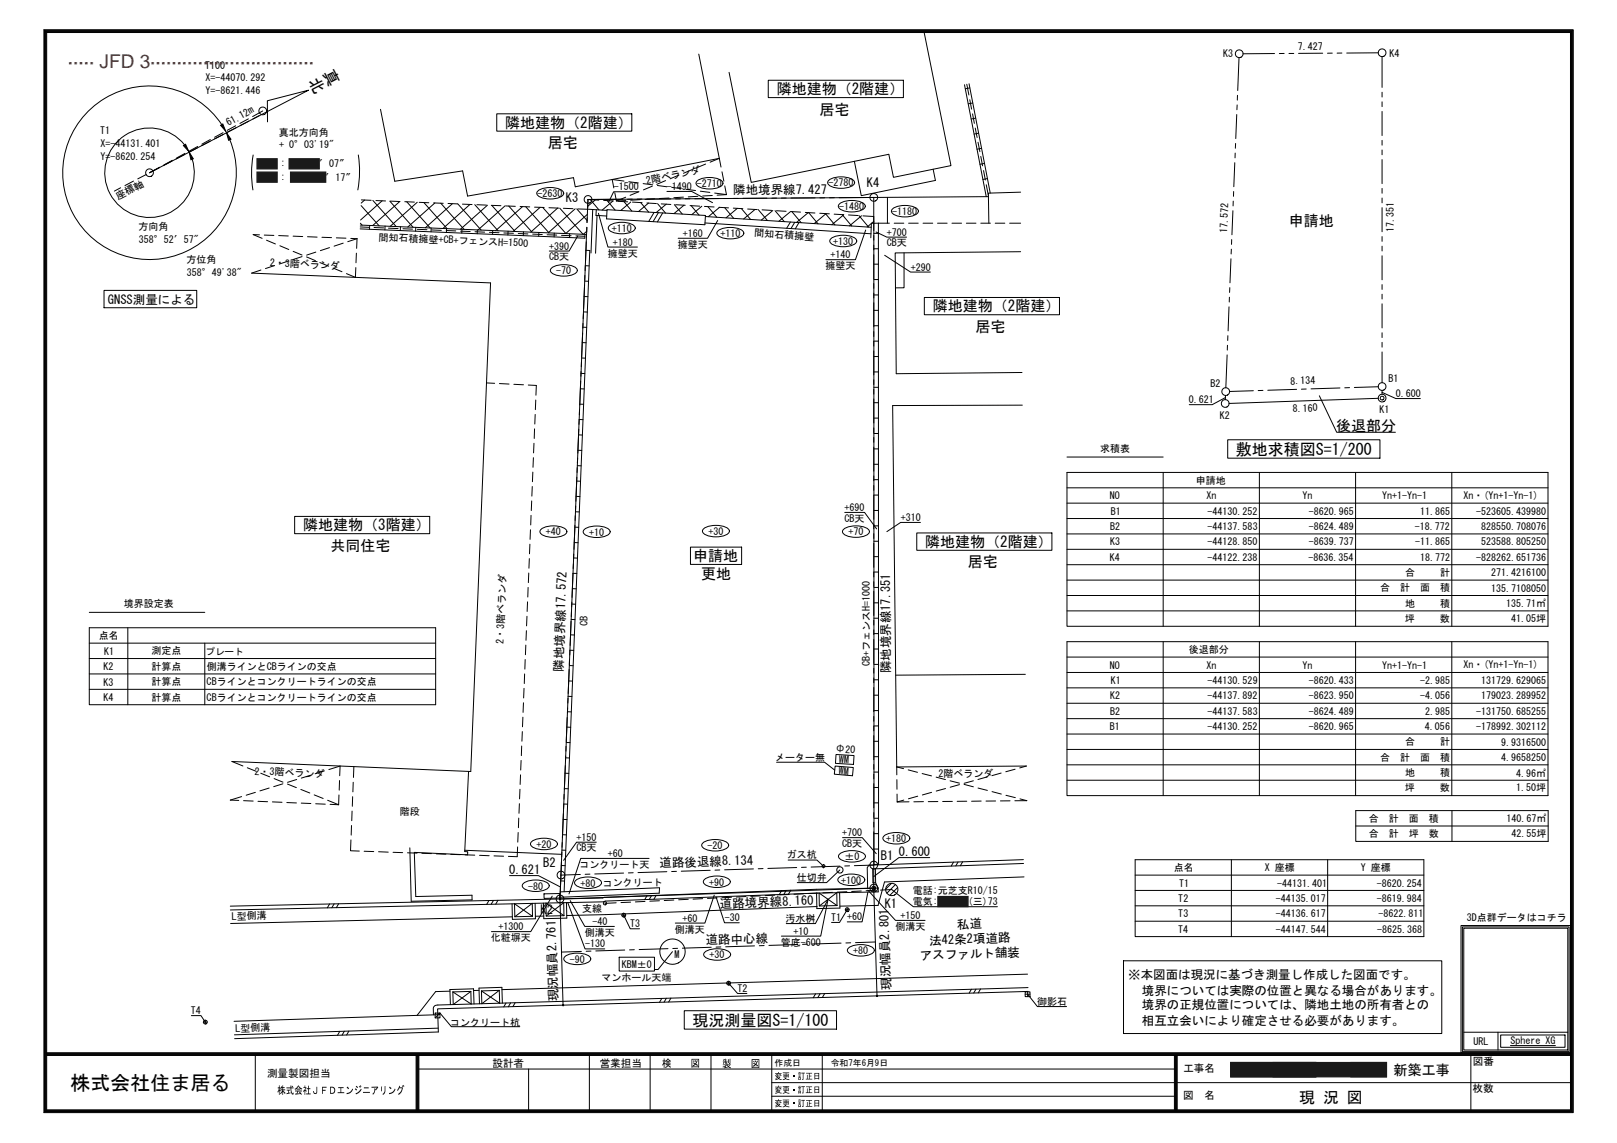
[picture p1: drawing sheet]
<svg xmlns="http://www.w3.org/2000/svg" width="420mm" height="297mm" viewBox="0 0 420 297" stroke-linecap="round" stroke-linejoin="round" font-family="sans-serif">
<g fill="none" stroke="#000" stroke-width=".26">
<path d="M181.6 14.1l5.7 29.3M240.1 8.5l7 34.5-14.9 3.1-1.3-6-35.7 7.3-5.8-28.6M48 37.7a11.6 11.6 0 0 0-19.4 1.6 11.6 11.6 0 0 0 9.2 17.2 11.6 11.6 0 0 0 12.1-15.1M48.1 39.9l-2.2 1.2M51.3 38.4l-2.2 1.2M51.4 38.1l-2.2 1.2M54.6 36.7l-2.2 1.1M54.7 36.3l-2.2 1.2M57.6 32.4a22.6 22.6 0 0 0-38.3 1.2 22.6 22.6 0 0 0 18 33.8 22.6 22.6 0 0 0 22.4-31.1M58 34.5l-2.2 1.2M58 35l-2.2 1.1M61.2 32.7l-2.2 1.2"/>
<path d="M61.3 33.2l-2.2 1.2M64.5 30.9l-2.2 1.2M64.6 31.5l-2.2 1.1M67.4 30l-1.7 .9M68.3 28.8l-2.7 1.5M69.5 31.7v-5.5l10.7-2.8-41.4 21.5 2.7-1.4M98.9 28.4l3.7 18.7 17.6-2.7 1.3 6.6 27.5-4.8 .5 2.3 37.4-7.3-2.4 .9M129.1 29.6h35.1v4.5h-35.1zM199.6 20.9h35.1v4.5h-35.1zM250.6 22l5.7 29.1M251.2 21.9l.6 2.8M251.8 21.8l5.5 28.4"/>
<path d="M252 25.9l.5 2.5M252 22.8l-1.2 .3M252.7 29.6l.5 2.5M252.8 26.8l-1.2 .2M253.4 33.3l.5 2.4M253.5 30.7l-1.2 .2M254.1 37l.5 2.4M254.3 34.6l-1.2 .2M255 38.6l-1.1 .2M31.3 48.8l-1.6 .9M34.7 47.1l-2.2 1.1M38 45.3l-2.2 1.2"/>
<path d="M41.3 43.6l-2.2 1.2M44.7 41.9l-2.3 1.1M44.8 41.7l-2.2 1.2M48 40.1l-2.2 1.2M65.8 40.3a26.9 26.9 0 0 0-.1 9.1M93.1 40.3a26.9 26.9 0 0 1-.1 9.1M93.6 59.5l58.4 2.4v-1M93.6 59l2.3 .1M93.6 58.5l58.8 2.4M93.6 58l.5 .5M93.8 53.4l4.7 5.3M93.9 52l2.5 .1"/>
<path d="M94.7 52l-.8 .8M96.1 58.6l-.1 1M96.9 52.1l6 6.8M97.2 59.1l2.5 .1M97.7 52.1l2.5 .1M99.3 52.2l-5.6 5M100.1 58.7l-.1 1.1M100.9 59.3l2.5 .1M101.3 52.3l6 6.8M101.4 52.3l2.5 .1M103.9 52.4l-7.1 6.2M104.1 58.9l-.1 1"/>
<path d="M104.7 59.4l2.5 .1M105.2 52.4l2.5 .1M105.7 52.5l6.1 6.7M108 59.1v1M108.4 52.6l-7 6.2M108.4 59.6l2.5 .1M108.9 52.6l2.5 .1M110.1 52.6l6.1 6.8M112 59.3v.9M112.2 59.8l2.5 .1M112.7 52.7l2.5 .1M113 52.8l-7 6.2"/>
<path d="M114.5 52.8l6.1 6.8M115.9 59.9l2.5 .1M116 59.4v1M116.4 52.9l2.6 .1 6 6.8M117.5 52.9l-7 6.3M120 59.6v1M120.2 53.1l2.5 .1M122.1 53.1l-7 6.3M123.4 53.2l6 6.8M123.9 53.2l2.5 .1M124 59.7v1.1M126.7 53.3l-7 6.3"/>
<path d="M127.7 53.4l2.5 .1M127.8 53.4l6 6.8M128 59.9v1M131.2 53.5l-7 6.3M131.4 53.5l2.5 .1M132.2 53.5l6 6.8M135.1 53.7l2.5 .1M135.8 53.7l-7 6.3M136.6 53.7l6.1 6.8M138.9 53.8l2.5 .1M140.4 53.9l-7.1 6.2M141 53.9l6.1 6.8"/>
<path d="M142.6 54l2.5 .1M144.9 54.1l-7 6.2M145.4 54.1l6.1 6.8M146.4 54.1l2.5 .1M149.5 54.3l-7 6.2M149.9 54.3l2.6 3M150.1 54.3l7.6 .4M152.5 59.1l-.1 2.5M152.6 55.7l-5.6 5M152.6 55.3l-.1 2.5M152.8 51.8l-.1 2.3M152.8 51.8l2.8 .2"/>
<path d="M153.4 51.9l2.2 2.7M154 54.4l-.4 11.4M154.7 52l-2 1.6M154.9 54.5v1.5l2.7 .1M155.1 56l-.4 9.8M156.8 52.1l2.5 .1M157.7 54.5l25.6 1.5-.1 2.4-25.6-1.5zM157.8 52.1l2 2.5M159.3 52.2l-2.8 2.4M159.7 50.1l.5 2.1 2.4-.1M160.6 52.3l2.5 .2M162.1 47.1l-3-.5 .4 2.2"/>
<path d="M162.1 52.4l2.1 2.5M162.6 51.3l-2.4 .9M163.4 47.2l2.5 .3M163.9 52.5l-2.6 2.2M164.3 52.5l2.5 .2M166 49.8l-2.3 1M166.3 51.9l-2.4 .1M166.5 52.7l2.1 2.4M167.1 47.7l2.5 .3M168.1 52.8l2.5 .1M168.5 52.8l-2.6 2.2M169.5 48.4l-2.3 .9"/>
<path d="M169.9 55.2l-1.3 2.3M170.1 51.7l-2.5 .1M170.8 48.2l2.5 .3M170.9 52.9l2 2.5M171.1 55.3l-1.4 2.3M171.8 53l2.5 .1M172.2 55.3l-1.4 2.4M173 46.9l-2.4 1M173.1 53.1l-2.6 2.1M173.8 51.5l-2.5 .1M174.5 48.7l2.5 .3M175.2 53.2l2.1 2.4"/>
<path d="M175.6 53.2l2.5 .1M176.4 45.5l-2.3 1M177.6 51.2l-2.5 .2M177.7 53.3l-2.6 2.2M178.2 49.2l2.5 .3M179.3 53.4l2.5 .2M179.6 53.4l2.1 2.5M179.9 44.1l-2.3 .9M181.3 51l-2.5 .2M182 49.7l2.4 .3M182.4 53.6l-2.7 2.2M183 53.6l2.5 .2"/>
<path d="M183.2 57.9l43.1 2.9M183.3 56.3l43.1 2.8M183.3 42.6l-2.3 1M183.9 53.7l2.3 2.8M185.1 50.8l-2.5 .1M186.8 53.9l2.5 .1M187 53.9l-2.9 2.4M187.6 44.6l.5 2.5M188.3 54l2.3 2.7M188.3 48.3l.5 2.3-3.1-.4M188.8 50.6l-2.5 .1M190.5 54.1l2.5 .1"/>
<path d="M191.6 54.2l-2.9 2.4M192.7 54.2l2.3 2.8M194.3 54.3l2.5 .2M196.2 54.4l-3 2.5M197 54.5l2.4 2.8M198 54.5l2.5 .2M200.8 54.7l-3 2.5M201.4 54.7l2.4 2.9M201.8 54.8l2.5 .1M205.4 57.7l-1 1.6M205.4 55l-3 2.5M205.5 55l2.5 .1"/>
<path d="M205.8 55l2.4 2.9M206.5 57.8l-1 1.6M207.6 57.8l-.9 1.7M209.3 55.2l2.5 .2M210 55.3l-3 2.5M210.1 55.3l2.5 2.9M213 55.4l2.5 .2M214.5 55.5l2.4 2.9M214.6 55.5l-3 2.6M216.7 55.7l2.5 .1-3 2.6M218.8 55.8l2.5 2.9M220.5 55.9l2.5 .1"/>
<path d="M222 41.9l1.8 8.9 19.3-3.9-.6-2.9M223.2 56l2.5 3M223.9 56.1l-3.2 2.6M224.2 56.1l2.8 .2 .1 168.3h1.2l-.1-166.6M226.4 58.1l-1.1 .9M227.1 57.5l-.6 .5M228.2 58h-1.8l-.1 3.8M228.2 58h2.9M230.6 51.3v6.7M232.3 58h2.5M236.1 58h2.5M239.8 58h2.6"/>
<path d="M243.6 58h2.5M247.4 58h2.5M251.1 58h2.5M254.8 40.6l.5 2.5M254.8 58h2.5M255.6 44.3l.4 2.5M255.8 42.5l-1.2 .2M256.3 48l.5 2.8M256.6 46.4l-1.2 .2M256.8 51.1l-104 .7M258.6 58h2.5M262.3 58h2.9"/>
<path d="M265.2 49.9l-8.4 .3 .1 7.8M27 75.5h24.1v4.5h-24.1zM67.4 61h-1.6l2.3 .9M67.8 70.2l-2.4 .8 62.1 2.5-5.2 127-62-2.6 2.8 1.2M68.7 61.1l2.5 .1M69.3 62.4l2.3 1M71.4 69l-2.4 .8M72.4 61.2l2.5 .1M72.7 63.9l2.3 .9M74.9 67.8l-2.3 .8M76.2 61.4l2.5 .1M76.2 65.3l2.3 1"/>
<path d="M78.5 66.7l-2.4 .8M79.7 66.8l2.3 .9M79.9 61.5l2.5 .1M82.1 65.5l-2.4 .8M83.1 68.2l2.3 1M83.7 61.7l2.4 .1M85.6 64.4l-2.4 .7M86.6 69.7l2.3 .9M87.4 61.8l2.5 .1M89.2 63.2l-2.4 .8M91.1 62h1.7M92.5 69.5l-.1 2.6-2.4-1"/>
<path d="M92.6 65.8l-.1 2.5M92.8 62l-.1 2.5M92.8 62l-2.4 .8M119.7 60.1l2.5 .1M123.4 60.2l2.5 .1M127.2 60.4l2.5 .1M130.9 60.5l2.5 .1M132 60.1v1M134.7 60.7l2.5 .1M136 60.2v1M138.4 60.8l2.5 .1M140 60.4v1"/>
<path d="M142.2 61l2.5 .1M144 60.6v1M145.9 61.2l2.5 .1M148 60.7v1.1M149.6 61.3l2.4 .1M151.8 77.1h1M151.9 73.1h1M152.1 69.1h1M152.3 65.1l-6.8 168.1 25.8-1.1 .1-1.4-25.8 1.1M152.3 65.1h.9l-6.6 166.6M152.3 62.8v2.3M152.4 60.1l-.8 .8"/>
<path d="M227.1 76.7h1.2M227.1 72.7h1.2M227.1 68.7h1.2M227.1 64.7h1.1M227.1 60.6h1.1M234.9 65.7v9.1h-2.2M240.2 77.3h35.1v4.5h-35.1zM265.2 65.4l-32.6 .3 .3 31.4 32.7-.3M126.4 99.5l2.1 .1M129.8 99.7l2.5 .1M133.5 99.9l2.5 .1M151 97l1 .1"/>
<path d="M151.1 93l1 .1M151.3 89l1 .1M151.4 85l1 .1M151.6 81.1h1M227.1 96.7h1.2M227.1 92.7h1.2M227.1 88.7h1.2M227.1 84.7h1.2M227.1 80.7h1.2M137.3 100.1l2.1 .1-.1 2.5M138.6 118.9l-.1 2.5M138.7 115.2l-.1 2.5"/>
<path d="M138.9 111.4l-.1 2.5M139.1 107.7l-.1 2.5M139.2 104l-.1 2.5M150.2 117l1 .1M150.3 113l1 .1M150.5 109l1 .1M150.6 105l1 .1M150.8 101l1 .1M227.1 116.7h1.2M227.1 112.7h1.2M227.1 108.7h1.2M227.1 104.7h1.2"/>
<path d="M227.1 100.7h1.2M265.6 105.3l-33.7 .1 1.1 93.9M76.6 134.2h35.1v4.5h-35.1zM137.8 137.7l-.1 2.5M138 133.9l-.1 2.5M138.2 130.2l-.2 2.5M138.3 126.4l-.1 2.5M138.5 122.7l-.2 2.5M149.4 137h1M149.5 133h1M149.7 129h1M149.8 125l1.1 .1"/>
<path d="M150 121l1 .1M227.1 124.7h1.2M227.1 120.7h1.2M227.1 136.7h1.2M227.1 132.7h1.2M227.1 128.7h1.2M238.2 138.5h35.1v4.5h-35.1zM137.1 156.4l-.1 2.5M137.2 152.7l-.1 2.5M137.4 148.9l-.1 2.5M137.5 145.2l-.1 2.5M137.7 141.4l-.1 2.5"/>
<path d="M148.6 157h1M148.7 153h1M148.9 149h1M149.1 145h1M149.2 141h1M179.4 142.2h13.3v4.5h-13.3zM227.1 156.7h1.2M227.1 152.7h1.2M227.1 148.7h1.2M227.1 144.7h1.2M227.1 140.7h1.2M136.2 178.9l-.1 2.5"/>
<path d="M136.3 175.1l-.1 2.5M136.5 171.4l-.1 2.5M136.6 167.6l-.1 2.5M136.8 163.9l-.1 2.5M136.9 160.2l-.1 2.5M147.8 177h1M147.9 173h1M148.1 169h1M148.3 165h.9M148.4 161h1M227.1 176.7h1.2M227.1 172.7h1.2"/>
<path d="M227.1 168.7h1.2M227.1 164.7h1.2M227.1 160.7h1.2M266.4 175.2l-33.7 .3M64.3 199.5l2.3 1M85.4 200l3-.9-.1 2.5M91.9 199.2l-.1 2.8M135.4 197.6l-.1 2.5M135.6 193.9l-.1 2.5M135.7 190.1l-.1 2.5M135.9 186.4l-.1 2.5M136 182.6l-.1 2.5"/>
<path d="M147 196.9l1 .1M147.1 193h1M147.3 189h1M147.4 185h1M147.6 181h1M201.8 198.1h12.4l2.7 2M217 199.1l4.7 .4-.2 2.1-4.7-.4zM217.2 196.1l4.7 .2-.1 2.4-4.7-.3zM227.1 196.6h1.2M227.1 192.6h1.2M227.1 184.7h1.2M227.1 180.7h1.2"/>
<path d="M228.3 188.6l-1.2 .1M233 199.3l33.7-.2-1.7 .5M233 199.3v2.1M233 199.3l1.8 .5M263.8 199.9l-2.5 .7M62.8 207l-3 .9 2.2 .1M63.3 208.1l2.5 .1M66.4 205.9l-2.4 .8M67 208.2l2.5 .2M67.8 200.9l2.3 1M69.9 204.8l-2.4 .7M70.8 208.4l2.5 .1"/>
<path d="M71.2 202.3l2.3 1M73.5 203.7l-2.4 .7M74.5 208.6l2.5 .1M74.7 203.8l2.3 .9M77.1 202.6l-2.4 .7M78.2 205.2l2.3 .9M78.3 208.7l2.5 .1M80.7 201.5l-2.4 .7M81.6 206.6l2.4 .9M82 208.9l2.5 .1M84.3 200.3l-2.4 .8M85.1 208l2.9 1.1"/>
<path d="M85.8 209l2.2 .1M88.1 206.6l-.1 2.5M88.2 202.8l-.1 2.5M91.2 218.3l-.1 2.8 2.3 .1M91.3 214.5l-.1 2.5M91.5 210.8l-.1 2.5M91.6 207l-.1 2.5M91.8 203.3l-.1 2.5M121.8 200.5l-1 20.8h.7v.9l-13.8-.7 .3 11.5 14.6-.4 .1 1.3-15.9 .3-.3-13.9M134.6 216.4l-.1 2.4M134.8 212.6l-.1 2.5M135 208.9l-.1 2.5"/>
<path d="M135.1 205.1l-.1 2.5M135.3 201.4l-.2 2.5M146.2 216.9l1 .1M146.3 212.9l1 .1M146.5 208.9l1 .1M146.6 204.9l1 .1M146.8 200.9l1 .1M227.1 216.6h1.2M227.1 212.6h1.2M227.1 208.6h1.2M227.1 204.6h1.2M227.1 200.6h1.2"/>
<path d="M233 202.6l.1 2.5M233.1 206.4v2l1.7-.5M236 200.1l2.4 .6M236.2 208.4h-3.1M238.5 206.9l-2.4 .7M239.6 201l2.4 .6M239.9 208.3l-2.5 .1M242.1 205.9l-2.4 .7M243.2 202l2.5 .6M243.7 208.3h-2.5M245.7 204.9l-2.4 .7M246.9 202.9l2.4 .6"/>
<path d="M247.5 208.3h-2.6M249.3 203.9l-2.4 .7M250.5 203.8l2.4 .7M251.2 208.2h-2.5M252.9 202.9l-2.4 .7M254.1 204.8l2.5 .6M255 208.2h-2.5M256.5 201.9l-2.4 .7M257.8 205.7l2.4 .7M258.7 208.2h-2.5M260.1 200.9l-2.4 .7M261.4 206.7l2.4 .6"/>
<path d="M262.4 208.1h-2.5M265 207.6l1.8 .5h-3.1M85.6 234.9l-.6 1M86.8 234.9l-.6 1M88 234.9l-.6 1M94.6 221.2l2.5 .1M98.4 221.3l2.5 .2M102.1 221.5l2.5 .1M105.9 221.6l2.5 .1M109.6 221.7l2.5 .1M113.4 221.9l2.5 .1M117.1 222l2.5 .1"/>
<path d="M120.8 221l25.2 1M120.9 222.2h2.5M124.6 222.3l2.5 .1M127 234l-.6 1M128.2 234l-.6 1M128.4 222.4l2.5 .1M129.4 234l-.6 1M133.1 238.3l-73.2 1.7M134.5 220.1l-.1 2.5h-2.3M138.4 238.1l-4.6 .1M138.4 238.1l-4.7-3.2 .1 3.3M138.4 238.1l-.1-3.3-4.5 3.4"/>
<path d="M139 234.8l.1 4-6 .1v-4M141.3 238.1h-2.2M141.4 232.3l4-.1 .1 1.2-4.1 .1zM141.9 234.7l4.6 3.3-4.6 .1zM145.5 233.6l.8 27.6M145.7 228.9l1 .1M145.8 224.9l1.1 .1M146 220.9l1 .1M146.5 238v-3.4l-4.6 3.5M147.2 234.6l.1 4-6 .1-.1-4M160.1 234.6l-2.9 .2M161.6 237.8h1"/>
<path d="M162.1 237.8l1.7 3.6h2.4M162.1 237.3v1M163.9 234.4l-2.5 .2M167.6 234.3l-2.5 .1M168.1 232.8l-.6 1M169.3 232.7l-.6 1.1M170.5 232.7l-.6 1M171.3 234.1l-2.5 .1M175.1 233.9l-2.5 .1M178.8 233.7l-2.5 .1M182.6 233.5l-2.5 .2M186.3 233.3l-2.5 .2"/>
<path d="M190.1 233.2l-2.5 .1M193.8 233l-2.5 .1M197.6 232.8l-2.5 .1M201.3 232.6l-2.5 .2M203.1 231.4l-.6 1.1M204.3 231.4l-.6 1M204.8 223.5h7.5l1.7 1.6M205.1 232.5l-2.5 .1M205.5 231.3l-.6 1.1M208.8 232.3l-2.5 .1M212.1 232.1l-54.9 2.1-.4 .2-96.9 2.1M212.2 235.6l-64.9 2.3"/>
<path d="M212.6 232.1l-2.5 .1M212.8 232.1l4.7 3.2-4.6 .1zM213.5 225.1l.5-.5 .5 .5-.5 .5zM215.2 233.7l-3.3 6.3h-7.6M216.3 231.9l-2.5 .1M217.5 235.3l-.1-3.3-4.5 3.4M218.2 232v4l-5.9 .1-.1-4M218.2 226.1l-3.4 3.3h-7.6M219.6 236.4h1M220 231.7l-2.4 .1M220.1 236.4l-2 3.3h-2M220.1 235.9v1"/>
<path d="M223.8 231.5l-2.5 .2M227 230.8l.9 28M227.1 220.6h1.2M227.5 225.8v3.6M227.5 231.4l-2.5 .1M228.2 230.8l-16.1 .3-55.1 2.1-.4 .2-96.8 2.1M228.2 230.8v1l-16.1 .3M228.8 231.3l2.9-.1 5.6 4.4h21.9M231.6 229.6l-1.5 1.5M232.7 229.9l-2.3 2.2M233.2 230.7l-2 2M247.8 224.1l-.6 1"/>
<path d="M248.9 224l-.6 1M250.1 224l-.6 1M265.9 223.4l-40.1 1.4-.5 .7 .1 5.3M266 224.4l-39.2 1.4v3.6h.7l.7 1.4M266.1 227.9l-36.3 1.3-1.6 6.1-10 .2M116.9 257.6l-3.7 .1-4.8 6.2M122.3 257.6l.1 3.3-4.7-3.1M122.3 257.6l-4.5 3.5-.1-3.3M122.3 257.6l-4.6 .2M124.5 257.4h-1.4M129.7 257.4l-4.5 3.4-.1-3.3M129.7 257.4l.1 3.3-4.7-3.2"/>
<path d="M129.7 257.4l-4.6 .1M172 259.5l-.6 1M173.1 259.4l-.5 1M174.3 259.4l-.6 1M188.8 255.5h1M189.3 255.5l2.3 2.7h2.5M189.3 255v1M211.9 258.3l-.6 1M213.1 258.2l-.6 1.1M214.3 258.2l-.6 1M252.4 257.1l-.6 1M253.6 257.1l-.6 1"/>
<path d="M254.8 257l-.6 1M267 253.2l-136.6 4M267.1 256.7l-153.3 4.5a1.01 1.01 0 0 0-1.2 .8v1.7M267.2 257.6l-153.5 4.6 .2 6-52.9 1.7M49.7 263.9h2.5l1.1 1.7M52.8 265.6h1M53.3 265.1v1M88.3 268l-.6 1.1M89.5 268l-.6 1M90.7 268l-.6 1M113.8 263.7l-53 1.7M113.9 267.2l-53 1.7"/>
<path d="M123.2 260.9l-.2-3.9-6.1 .2 .1 3.9M130.5 260.7l-.1-4.1-5.9 .2 .1 4.1M131.5 260.7l-.6 1M132.7 260.6l-.6 1M133.9 260.6l-.6 1"/>
<circle cx="68.3" cy="28.8" r="1.01"/>
<circle cx="38.9" cy="44.9" r="1.01"/>
<circle cx="145.5" cy="233.6" r=".07"/>
<circle cx="145.5" cy="233.6" r=".16"/>
<circle cx="157.2" cy="234.8" r=".41"/>
<circle cx="162.1" cy="237.8" r=".5"/>
<circle cx="218.2" cy="226.1" r=".81"/>
<circle cx="220.1" cy="236.4" r=".5"/>
<circle cx="227" cy="230.8" r=".07"/>
<circle cx="227" cy="230.8" r=".16"/>
<circle cx="231.7" cy="231.2" r="1.6"/>
<circle cx="174.7" cy="247.3" r="3.3"/>
<circle cx="189.3" cy="255.5" r=".5"/>
<circle cx="227.9" cy="258.8" r=".16"/>
<circle cx="227.9" cy="258.8" r=".07"/>
<circle cx="53.4" cy="265.6" r=".5"/>
<circle cx="146.3" cy="261.2" r=".16"/>
<circle cx="146.3" cy="261.2" r=".07"/>
</g>
<g fill="#000" stroke="#000" stroke-width=".26">
<path d="M47.7 37.9l.5-.4 .8 1.8zM57.3 32.6l.6-.4 .8 1.9zM58.9 34.5l1.1 1.7-.6 .3zM49.1 39.5l1.1 1.8-.6 .2z"/>
<circle cx="212.2" cy="235.6" r=".04"/>
</g>
<g fill="none" stroke="#000" stroke-width=".26">
<path d="M11.4 7.7h397.4v281.4h-397.4zM11.6 7.9h397v281.1h-397zM11.7 8h396.8v280.8h-396.8zM11.9 8.2h396.4v280.5h-396.4zM12 8.3h396.2v280.3h-396.2zM12.1 8.5h396v279.9h-396zM319 114.3h39.6v4.8h-39.6zM291.9 249.7h82.7v18.9h-82.7zM12.1 274.3h396M12.1 273.6h396M12.1 273.9h396M12.1 273.7h396"/>
<path d="M12.1 274.2h396M12.1 274h396M66.3 274.3v14.1M108.1 274.3v14.1M108.3 274.3v14.1M108.4 274.3v14.3M108.5 274.3v14.1M108.7 274.3v14.1M108.8 277.8h196.4M108.8 274.3v14.1M137.4 277.8v11M153.1 274.3v14.1"/>
<path d="M168.9 274.3v14.1M177.8 262.7h39.6v4.7h-39.6zM184.7 274.3v14.1M200.5 274.3v14.1M213.7 274.3v14.1M305.2 274.3v14.1M305.3 274.3v14.1M305.5 274.3v14.1M305.6 274.3v14.1M305.7 274.3v14.1M305.9 274.3v14.1M382.2 274.3v14.1"/>
<path d="M200.5 281.4h104.7M200.5 284.9h104.7M305.9 281.4h102.2"/>
</g>
<path d="M379.6 240.5h28.5v33.1h-28.5zM380 240.9h27.7v32.3h-27.7zM380.3 241.2h27.1v31.7h-27.1zM380.3 268.3h27.1M389.2 268.3v4.6M389.9 269h16.8v3.2h-16.8zM392.5 271.7h11.7" fill="none" stroke="#000" stroke-width=".26"/>
<g fill="none" stroke="#000" stroke-width=".26">
<path d="M321.9 15l-.3 8.5M331.2 13.9l-8.2 .1M333.7 13.9h-1.3M334.9 13.9h1.3M343.7 13.8l-6.3 .1M346.2 13.8h-1.3M348.7 13.8h-1.3M358.1 13.7l-8.2 .1M359.1 14.7v8M321 39.8l-.1 1.2M321.1 37.3l-.1 1.2M321.4 29.8l-.3 6.2"/>
<path d="M321.5 27.3l-.1 1.2M321.5 24.8v1.2M359.1 24v1.2M359.1 26.5v1.2M359.1 29v6.2M359.1 36.5v1.2M359.1 39v1.2M320.4 54.8l-.3 6.2M320.4 52.3v1.2M320.5 49.8v1.2M320.8 42.3l-.2 6.2M359.1 41.5v6.2"/>
<path d="M359.1 49v1.2M359.1 51.5v1.2M359.1 54v6.2M319.3 79.7l-.2 6.3M319.4 77.2v1.3M319.6 74.7l-.1 1.3M319.8 67.3l-.2 6.2M320 64.8l-.1 1.2M320 62.3v1.2M359.1 61.5v1.2M359.1 64v1.2M359.1 66.5v6.2"/>
<path d="M359.1 74v1.2M359.1 76.5v1.2M359.1 79v6.2M318.9 92.2l-.4 8.6M318.9 89.7v1.3M319 87.2v1.3M359.1 86.5v1.2M359.1 89v1.2M359.1 91.5v8M318.4 103.3l-3.4 1.9h-6M318.4 102.8v1.1M325.7 101.5l-6.2 .2"/>
<path d="M328.2 101.5h-1.3M336.9 101.2l-7.5 .2M339.4 101.1h-1.2M342.8 102.9l4.5 9.4h15.3M348.2 100.8l-7.5 .3M350.7 100.7l-1.3 .1M358.1 103.5l-38.8 1.3M358.1 100.5l-6.2 .2M359.1 102l3.6 1.6h6.4M359.1 101.5v1"/>
<circle cx="322" cy="14" r="1.01"/>
<circle cx="359.1" cy="13.7" r="1.01"/>
<circle cx="318.4" cy="104.9" r="1.01"/>
<circle cx="318.5" cy="101.8" r="1.01"/>
<circle cx="359.1" cy="103.5" r=".5"/>
<circle cx="359.1" cy="100.5" r="1.01"/>
<circle cx="359.1" cy="103.5" r="1.01"/>
</g>
<g fill="none" stroke="#000" stroke-width=".26">
<path d="M277.2 118.8h25M277.2 122.8h125v40h-125zM277.2 126.8h125M277.2 130.8h125M277.2 134.8h125M277.2 138.8h125M302.2 122.8v40M327.2 122.8v40M352.2 122.8v40M377.2 122.8v40M277.2 142.8h125M277.2 146.8h125"/>
<path d="M277.2 150.8h125M277.2 154.8h125M277.2 158.8h125M277.2 166.8h125v40h-125zM277.2 170.8h125M277.2 174.8h125M277.2 178.8h125M302.2 166.8v40M327.2 166.8v40M352.2 166.8v40M377.2 166.8v40M277.2 182.8h125"/>
<path d="M277.2 186.8h125M277.2 190.8h125M277.2 194.8h125M277.2 198.8h125M277.2 202.8h125M352.3 210.7h50v8h-50zM352.3 214.7h50M377.3 210.7v8M295 223.4h75v20h-75zM295 227.4h75M295 231.4h75M295 235.4h75"/>
<path d="M295 239.4h75M320 223.4v20M345 223.4v20"/>
</g>
<path d="M266.4 257.8h1.2v1.2h-1.2zM266.4 258.4h1.2M267 258.4l2.6 3.2h7.5M267 257.8v1.2M113.1 263.3h1.2v1.2h-1.2zM113.9 263.4l.4-.1 3 3.5h17.8M114.2 263.7l.1-.4-1.2 1.2" fill="none" stroke="#000" stroke-width=".26"/>
<g fill="none" stroke="#000" stroke-width=".26">
<path d="M139.8 49.6a6.3 6.3 0 0 1 6.3 0 .89 .89 0 0 1 .3 .9 .89 .89 0 0 1-.7 .7 6.6 6.6 0 0 1-5.9-.3 .78 .78 0 0 1 0-1.3zM155.5 55.4l2.5 8.8h7.6M158.4 58.6a6.3 6.3 0 0 1 6.3 0 .89 .89 0 0 1 .3 .9 .89 .89 0 0 1-.7 .7 6.6 6.6 0 0 1-5.9-.3 .78 .78 0 0 1 0-1.3zM165.9 49.8h-6.5l-1.3 2.8M173.3 49.7h6.4l5.4 3M181.2 47a6.3 6.3 0 0 1 6.3 0 .89 .89 0 0 1 .3 .9 .89 .89 0 0 1-.7 .7 6.6 6.6 0 0 1-5.9-.3 .78 .78 0 0 1 0-1.3zM186.5 57.3l-2.6 4.6h-7.7M186.6 59.9a6.3 6.3 0 0 1 6.3 0 .89 .89 0 0 1 .3 1 .89 .89 0 0 1-.7 .6 6.6 6.6 0 0 1-5.9-.2 .78 .78 0 0 1 0-1.4zM215.4 46.8a6.3 6.3 0 0 1 6.3 0 .89 .89 0 0 1 .3 .9 .89 .89 0 0 1-.7 .7 6.6 6.6 0 0 1-5.9-.3 .78 .78 0 0 1 0-1.3zM218.2 52.9a6.3 6.3 0 0 1 6.3 0 .89 .89 0 0 1 .3 1 .89 .89 0 0 1-.7 .6 6.6 6.6 0 0 1-5.9-.3 .78 .78 0 0 1 0-1.3zM224.9 59.8l-2.6 7.7h-7.7M232 54.2a6.3 6.3 0 0 1 6.3 0 .89 .89 0 0 1 .3 1 .89 .89 0 0 1-.7 .6 6.6 6.6 0 0 1-5.9-.3 .78 .78 0 0 1 0-1.3z"/>
<path d="M143.4 69.6a6.3 6.3 0 0 1 6.3 0 .89 .89 0 0 1 .3 .9 .89 .89 0 0 1-.8 .7 6.6 6.6 0 0 1-5.8-.3 .78 .78 0 0 1 0-1.3zM150.1 61.3l-2.2 3.9h-5.2M216 62a6.3 6.3 0 0 1 6.3 0 .89 .89 0 0 1 .3 .9 .89 .89 0 0 1-.8 .7 6.6 6.6 0 0 1-5.8-.3 .78 .78 0 0 1 0-1.3zM227.6 60.3l2.8 1.3h5.2M229.9 66.3l6.7 4.4h5.1M140.6 137.5a6.3 6.3 0 0 1 6.3 0 .89 .89 0 0 1 .4 .9 .89 .89 0 0 1-.8 .7 6.6 6.6 0 0 1-5.9-.3 .78 .78 0 0 1 0-1.3zM151.9 137.5a6.3 6.3 0 0 1 6.3 0 .89 .89 0 0 1 .3 1 .89 .89 0 0 1-.7 .6 6.6 6.6 0 0 1-5.9-.3 .78 .78 0 0 1 0-1.3zM182.9 137.4a6.3 6.3 0 0 1 6.3 0 .89 .89 0 0 1 .3 .9 .89 .89 0 0 1-.7 .7 6.6 6.6 0 0 1-5.9-.3 .78 .78 0 0 1 0-1.3zM219.3 137.5a6.3 6.3 0 0 1 6.3 0 .89 .89 0 0 1 .3 .9 .89 .89 0 0 1-.8 .7 6.6 6.6 0 0 1-5.8-.3 .78 .78 0 0 1 0-1.3zM219.5 133.2h5.1l3.2 4.2M239.2 135.8h-5.2l-3.6 2.4M138.2 218.7a6.3 6.3 0 0 1 6.3 0 .89 .89 0 0 1 .3 .9 .89 .89 0 0 1-.7 .7 6.6 6.6 0 0 1-5.9-.3 .78 .78 0 0 1 0-1.3z"/>
<path d="M154.9 218.9h-5.1l-3.3 4.7M182.7 219a6.3 6.3 0 0 1 6.3 0 .89 .89 0 0 1 .3 .9 .89 .89 0 0 1-.7 .7 6.6 6.6 0 0 1-5.9-.3 .78 .78 0 0 1 0-1.3zM218.9 217.7h5.1l3.7 4.2M229.8 217.2a6.3 6.3 0 0 1 6.3 0 .89 .89 0 0 1 .3 .9 .89 .89 0 0 1-.8 .7 6.6 6.6 0 0 1-5.8-.3 .78 .78 0 0 1 0-1.3zM136.1 229.5a6.3 6.3 0 0 1 6.2 0 .89 .89 0 0 1 .4 1 .89 .89 0 0 1-.8 .6 6.6 6.6 0 0 1-5.8-.3 .78 .78 0 0 1 0-1.3zM143.5 232.9l-5.6 9.2h-10.2M147.5 234.6l4.5 12h5.1M148.2 234l3.8 6.8h7.6M149.6 228.7a6.3 6.3 0 0 1 6.3 0 .89 .89 0 0 1 .4 1 .89 .89 0 0 1-.8 .6 6.6 6.6 0 0 1-5.9-.2 .78 .78 0 0 1 0-1.4zM168.7 223.1h-17.8l-3.1 9.2M183.1 228.5a6.3 6.3 0 0 1 6.3 0 .89 .89 0 0 1 .3 .9 .89 .89 0 0 1-.7 .7 6.6 6.6 0 0 1-5.9-.3 .78 .78 0 0 1 0-1.3zM185.6 232.6l-2.4 7.3h-7.7"/>
<path d="M186.1 233.1l2.2 6.7h3.8M215.2 233.7l-1.9 9.6h-10.3M218.1 228a6.3 6.3 0 0 1 6.2 0 .89 .89 0 0 1 .4 .9 .89 .89 0 0 1-.8 .7 6.6 6.6 0 0 1-5.8-.3 .78 .78 0 0 1 0-1.3zM218.2 221.9a6.3 6.3 0 0 1 6.3 0 .89 .89 0 0 1 .3 .9 .89 .89 0 0 1-.7 .7 6.6 6.6 0 0 1-5.9-.3 .78 .78 0 0 1 0-1.3zM225.5 231.3l7.2 7.9h7.7M225.5 231.8l-1.5 7.8h-3.8M146.9 248.5a6.3 6.3 0 0 1 6.2 0 .89 .89 0 0 1 .4 1 .89 .89 0 0 1-.8 .6 6.6 6.6 0 0 1-5.8-.3 .78 .78 0 0 1 0-1.3zM160.9 248.8h9.2v3.6h-9.2zM174.7 247.3l-3.7 4.7h-.9M183.2 247.4a6.3 6.3 0 0 1 6.3 0 .89 .89 0 0 1 .3 .9 .89 .89 0 0 1-.7 .7 6.6 6.6 0 0 1-5.9-.3 .78 .78 0 0 1 0-1.3zM220.5 246.3a6.3 6.3 0 0 1 6.3 0 .89 .89 0 0 1 .4 .9 .89 .89 0 0 1-.8 .7 6.6 6.6 0 0 1-5.9-.3 .78 .78 0 0 1 0-1.3z"/>
</g>
<g fill="none" stroke="#000" stroke-width=".26">
<path d="M152.5 59.1l-.1 1.2M152.6 56.6l-.1 1.2M161.8 51.8h-9l-.2 3.5M164.3 51.8h-1.3M166.8 51.7l-1.3 .1M174.3 51.7h-6.3M175.5 51.7h1.3M178 51.7h1.3M186.8 51.6l-6.3 .1M188 51.6h1.3M190.5 51.6h1.3M199.3 51.5h-6.3"/>
<path d="M201.8 51.5h-1.3M204.3 51.5h-1.3M211.8 51.4l-6.3 .1M214.3 51.4h-1.3M216.8 51.4h-1.3M218 51.4l9-.1v8.6M151.9 74.1l-.3 6.2M152 71.6l-.1 1.2M152.1 69.1l-.1 1.2M152.4 61.6l-.3 6.2M227 61.2v1.2M227 63.7v1.2"/>
<path d="M227 66.2v6.2M227 73.7v1.2M227 76.2v1.2M227 78.7v6.2M150.9 99l-.3 6.3M151 96.5l-.1 1.3M151.1 94.1l-.1 1.2M151.4 86.6l-.3 6.2M151.5 84.1l-.1 1.2M151.6 81.6l-.1 1.2M227 86.2v1.2M227 88.7v1.2"/>
<path d="M227 91.2v6.2M227 98.7v1.2M150.1 119l-.1 1.3M150.4 111.5l-.3 6.3M150.5 109l-.1 1.3M150.6 106.5l-.1 1.3M227 101.2v1.2M227 103.7v6.2M227 111.2v1.2M227 113.7v1.2M227 116.2v6.2M149.4 136.5l-.3 6.3"/>
<path d="M149.5 134l-.1 1.3M149.6 131.5l-.1 1.3M149.9 124l-.3 6.3M150 121.5l-.1 1.3M227 123.7v1.2M227 126.2v1.2M227 128.7v6.2M227 136.2v1.2M227 138.7v1.2M148.5 159l-.1 1.2M148.6 156.5l-.1 1.2M148.9 149l-.3 6.2"/>
<path d="M149 146.5l-.1 1.3M149.1 144l-.1 1.3M227 141.2v6.2M227 148.7v1.2M227 151.2v1.2M227 153.7v6.2M147.9 174l-.3 6.2M148 171.5l-.1 1.2M148.1 169l-.1 1.2M148.4 161.5l-.3 6.2M227 161.2v1.2M227 163.7v1.2"/>
<path d="M227 166.2v6.2M227 173.7v1.2M227 176.2v1.2M227 178.7v6.2M146.9 199l-.3 6.2M147 196.5l-.1 1.2M147.1 194l-.1 1.2M147.4 186.5l-.3 6.2M147.5 184l-.1 1.2M147.6 181.5l-.1 1.2M227 186.2v1.2M227 188.7v1.2"/>
<path d="M227 191.2v6.2M227 198.7v1.2M146.1 218.9l-.1 1.3M146.4 211.4l-.3 6.3M146.5 208.9l-.1 1.3M146.6 206.4l-.1 1.3M227 201.2v1.2M227 203.7v6.2M227 211.2v1.2M227 213.7v1.2M227 216.2v14.6l-81.5 2.8 .3-6.2M132.4 227.5h7.5l5.7 3"/>
<path d="M145.9 223.9l-.1 3.5M146 221.4l-.1 1.3M150.8 227.3l-5 .1M153.3 227.2h-1.3M162 226.9l-7.5 .2M164.5 226.8l-1.2 .1M173.3 226.5l-7.5 .3M175.8 226.4l-1.3 .1M184.5 226.2l-7.5 .2M187 226.1h-1.2M195.8 225.8l-7.5 .2M198.3 225.7l-1.3 .1"/>
<path d="M207 225.5l-7.5 .2M209.5 225.4h-1.2M218.2 225.1l-7.4 .2M220.7 225l-1.2 .1M227 224.8l-5 .2M241.6 222.9h-8l-6.6 4.9M151.1 247.3l-5.2 .1M153.6 247.2h-1.3M162.3 246.9l-7.5 .2M164.8 246.8l-1.2 .1M173.6 246.5l-7.5 .3M176.1 246.5h-1.3"/>
<path d="M184.8 246.2l-7.5 .2M187.3 246.1h-1.2M196 245.8l-7.4 .2M198.5 245.7l-1.2 .1M207.3 245.5l-7.5 .2M209.8 245.4h-1.3M218.5 245.1l-7.4 .2M221 245l-1.2 .1M227.5 244.8l-5.2 .2"/>
<circle cx="152.8" cy="51.8" r="1.01"/>
<circle cx="227" cy="51.3" r="1.01"/>
<circle cx="145.5" cy="233.6" r="1.01"/>
<circle cx="145.8" cy="227.4" r="1.01"/>
<circle cx="227" cy="230.8" r=".5"/>
<circle cx="227" cy="224.8" r="1.01"/>
<circle cx="227" cy="230.8" r="1.01"/>
</g>
<path d="M23.2 159.1h30M23.2 163.1h90v20h-90zM23.2 167.1h90M23.2 171.1h90M23.2 175.1h90M23.2 179.1h90M33.2 163.1v20M53.2 167.1v16" fill="none" stroke="#000" stroke-width=".26"/>
<g fill="#1a1a1a" stroke="#1a1a1a" stroke-width=".35">
<path d="M319.8 276.1h40.4v3.7h-40.4z"/>
<path d="M319.8 276.1h22.1v3.7h-22.1z"/>
<path d="M330.8 276.1h11.1v3.7h-11.1z"/>
<path d="M243.7 233h7.8v2.6h-7.8z"/>
<path d="M351 276.1h9.2v3.7h-9.2z"/>
<path d="M75.1 41.3h7.8v2.6h-7.8z"/>
<path d="M75.5 44.7h9.1v2.6h-9.1z"/>
<path d="M66.8 41.3h5.2v2.6h-5.2z"/>
<path d="M66.8 44.7h5.2v2.6h-5.2z"/>
</g>
<text font-size="5.2" x="18.3" y="283.2">株式会社住ま居る</text>
<text font-size="4.9" fill="#c00" x="17.6" y="17.6">····· JFD 3·······························</text>
<g font-size="4.2">
<text x="80" y="21" transform="rotate(63 80 21)">北</text>
<text x="83.9" y="19" transform="rotate(62 83.9 19)">真</text>
<text x="321.1" y="118.2">敷地求積図S=1/200</text>
<text x="179.9" y="266.5">現況測量図S=1/100</text>
</g>
<text font-size="4.1" x="337.6" y="286.5">現 況 図</text>
<g font-size="3.9">
<text x="201.8" y="24.5">隣地建物（2階建）</text>
<text x="212.9" y="29.8">居宅</text>
<text x="131.3" y="33.2">隣地建物（2階建）</text>
<text x="142.3" y="38.5">居宅</text>
<text x="334.9" y="58.6">申請地</text>
<text x="242.4" y="80.9">隣地建物（2階建）</text>
<text x="253.4" y="86.2">居宅</text>
<text x="347.2" y="112">後退部分</text>
<text x="78.8" y="137.8">隣地建物（3階建）</text>
<text x="85.9" y="143.1">共同住宅</text>
<text x="240.4" y="142.1">隣地建物（2階建）</text>
<text x="180.1" y="145.8">申請地</text>
<text x="251.5" y="147.4">居宅</text>
<text x="182.2" y="150.4">更地</text>
</g>
<text font-size="3.7" x="362.1" y="279.3">新築工事</text>
<g font-size="3.2">
<text x="147.1" y="52.4">K3</text>
<text x="190.5" y="50.5">隣地境界線7.427</text>
<text x="225.3" y="48.6">K4</text>
<text x="28" y="79">GNSS測量による</text>
<text x="146.2" y="174.5" transform="rotate(-88 146.2 174.5)">隣地境界線17.572</text>
<text x="231.3" y="175" transform="rotate(-90 231.3 175)">隣地境界線17.351</text>
<text x="132.3" y="227">0.621</text>
<text x="141.1" y="225.4">B2</text>
<text x="171.4" y="225.4" transform="rotate(-2 171.4 225.4)">道路後退線8.134</text>
<text x="228.9" y="223.6">B1</text>
<text x="233.6" y="222.4">0.600</text>
<text x="140.5" y="237.6">K2</text>
<text x="187.1" y="236" transform="rotate(-2 187.1 236)">道路境界線8.160</text>
<text x="229.9" y="235.8">K1</text>
<text x="183.4" y="245.4" transform="rotate(-2 183.4 245.4)">道路中心線</text>
<text x="241.5" y="245.5" transform="rotate(-2 241.5 245.5)">法42条2項道路</text>
<text x="248.8" y="241.3" transform="rotate(-2 248.8 241.3)">私道</text>
<text x="239.1" y="249.4" transform="rotate(-2 239.1 249.4)">アスファルト舗装</text>
<text x="231.4" y="257.2" transform="rotate(-92 231.4 257.2)">現況幅員2.801</text>
<text x="293.2" y="254.5">※本図面は現況に基づき測量し作成した図面です。</text>
<text x="145" y="260.3" transform="rotate(-92 145 260.3)">現況幅員2.761</text>
<text x="293.5" y="258.5">境界については実際の位置と異なる場合があります。</text>
<text x="293.5" y="262.3">境界の正規位置については、隣地土地の所有者との</text>
<text x="293.5" y="266.3">相互立会いにより確定させる必要があります。</text>
</g>
<g font-size="2.8">
<text x="69.4" y="279.9">測量製図担当</text>
<text x="128" y="277.4">設計者</text>
<text x="155.8" y="277.4">営業担当</text>
<text x="172" y="277.3">検　　図</text>
<text x="187.6" y="277.4">製　　図</text>
<text x="307.5" y="278.7">工事名</text>
<text x="382.7" y="276.8">図番</text>
<text x="72.1" y="284.3">株式会社ＪＦＤエンジニアリング</text>
<text x="307.5" y="285.6">図　名</text>
<text x="382.7" y="283.8">枚数</text>
</g>
<g font-size="2.6">
<text x="53.3" y="17.8">T100</text>
<text x="317.8" y="14.7">K3</text>
<text x="337.2" y="12.9">7.427</text>
<text x="361" y="14.7">K4</text>
<text x="53.4" y="21.2">X=-44070.292</text>
<text x="53.4" y="24.5">Y=-8621.446</text>
<text x="26.1" y="34.8">T1</text>
<text x="59.3" y="32.9" transform="rotate(-29 59.3 32.9)">61.12m</text>
<text x="72.5" y="35.2">真北方向角</text>
<text x="26.1" y="38.1">X=-44131.401</text>
<text x="26.1" y="41.5">Y=-8620.254</text>
<text x="72.6" y="38.6">+ 0°03'19&quot;</text>
<text x="72.9" y="43.5">:</text>
<text x="72.9" y="47">:</text>
<text x="82.9" y="43.5">′07″</text>
<text x="84.6" y="47">′17″</text>
<text x="168.1" y="47.8" transform="rotate(-11 168.1 47.8)">2階ベランダ</text>
<text x="30.7" y="52" transform="rotate(-27 30.7 52)">座標軸</text>
<text x="139.7" y="51.2">-2630</text>
<text x="159.5" y="49.4">-1500</text>
<text x="173.2" y="49.3">-1490</text>
<text x="181.1" y="48.6">-2710</text>
<text x="215.3" y="48.5">-2780</text>
<text x="36" y="59.8">方向角</text>
<text x="218.1" y="54.6">-1480</text>
<text x="231.9" y="55.9">-1180</text>
<text x="36.1" y="63.1">358°52′57&quot;</text>
<text x="98.3" y="62.5" transform="rotate(2 98.3 62.5)">間知石積擁壁+CB+フェンスH=1500</text>
<text x="142.7" y="64.8">+390</text>
<text x="158.9" y="60.3">+110</text>
<text x="159.3" y="63.8">+180</text>
<text x="176.1" y="64.4">擁壁天</text>
<text x="177.4" y="61.5">+160</text>
<text x="187.2" y="61.6">+110</text>
<text x="196" y="61.4" transform="rotate(4 196 61.4)">間知石積擁壁</text>
<text x="216.5" y="63.6">+130</text>
<text x="230.5" y="61.2">+700</text>
<text x="230.5" y="64">CB天</text>
<text x="318.9" y="60.6" transform="rotate(-88 318.9 60.6)">17.572</text>
<text x="362.1" y="60.2" transform="rotate(-90 362.1 60.2)">17.351</text>
<text x="48.5" y="68.4">方位角</text>
<text x="48.5" y="71.7">358°49'38&quot;</text>
<text x="70.1" y="69.2" transform="rotate(2 70.1 69.2)">2・3階ベランダ</text>
<text x="142.7" y="67.7">CB天</text>
<text x="144.5" y="71.3">-70</text>
<text x="157.9" y="66.7">擁壁天</text>
<text x="214.5" y="70">擁壁天</text>
<text x="215.8" y="67.1">+140</text>
<text x="236.6" y="70.3">+290</text>
<text x="314.5" y="100.5">B2</text>
<text x="335.3" y="99.9" transform="rotate(-2 335.3 99.9)">8.134</text>
<text x="360.8" y="99.4">B1</text>
<text x="308.9" y="104.8">0.621</text>
<text x="336" y="107.1" transform="rotate(-2 336 107.1)">8.160</text>
<text x="358.4" y="107.2">K1</text>
<text x="362.7" y="103.2">0.600</text>
<text x="316.9" y="108.9">K2</text>
<text x="285.8" y="117.5">求積表</text>
<text x="310.7" y="125.7">申請地</text>
<text x="288.4" y="129.8">NO</text>
<text x="313.5" y="129.8">Xn</text>
<text x="338.5" y="129.8">Yn</text>
<text x="359.1" y="129.8">Yn+1-Yn-1</text>
<text x="380.3" y="129.7">Xn・(Yn+1-Yn-1)</text>
<text x="219.4" y="132.8">+690</text>
<text x="219.4" y="135.6">CB天</text>
<text x="234.1" y="135.4">+310</text>
<text x="288.4" y="137.8">B2</text>
<text x="288.6" y="133.8">B1</text>
<text x="313.8" y="133.8">-44130.252</text>
<text x="313.8" y="137.8">-44137.583</text>
<text x="340.1" y="133.8">-8620.965</text>
<text x="340.1" y="137.8">-8624.489</text>
<text x="367.7" y="137.8">-18.772</text>
<text x="369" y="133.8">11.865</text>
<text x="383.5" y="133.8">-523605.439980</text>
<text x="384.9" y="137.8">828550.708076</text>
<text x="141.8" y="139.2">+40</text>
<text x="153.1" y="139.2">+10</text>
<text x="184.1" y="139">+30</text>
<text x="220.5" y="139.2">+70</text>
<text x="288.4" y="141.8">K3</text>
<text x="313.7" y="141.8">-44128.850</text>
<text x="340.1" y="141.8">-8639.737</text>
<text x="367.7" y="141.8">-11.865</text>
<text x="384.8" y="141.8">523588.805250</text>
<text x="288.4" y="145.8">K4</text>
<text x="313.8" y="145.8">-44122.238</text>
<text x="340" y="145.8">-8636.354</text>
<text x="365.1" y="149.7">合</text>
<text x="369" y="145.8">18.772</text>
<text x="374.2" y="149.7">計</text>
<text x="383.6" y="145.8">-828262.651736</text>
<text x="387.4" y="149.8">271.4216100</text>
<text x="358.6" y="153.7">合</text>
<text x="363.8" y="153.7">計</text>
<text x="369" y="153.7">面</text>
<text x="374.2" y="153.7">積</text>
<text x="387.4" y="153.8">135.7108050</text>
<text x="32.2" y="157.8">境界設定表</text>
<text x="365.1" y="161.7">坪</text>
<text x="365.1" y="157.7">地</text>
<text x="374.2" y="161.7">数</text>
<text x="374.2" y="157.7">積</text>
<text x="391.3" y="157.8">135.71㎡</text>
<text x="392.7" y="161.7">41.05坪</text>
<text x="25.7" y="166.1">点名</text>
<text x="130.8" y="167.3" transform="rotate(-88 130.8 167.3)">2・3階ベランダ</text>
<text x="152.6" y="162.6" transform="rotate(-88 152.6 162.6)">CB</text>
<text x="27.1" y="170.1">K1</text>
<text x="39.3" y="170.1">測定点</text>
<text x="226" y="173.1" transform="rotate(-90 226 173.1)">CB+フェンスH=1000</text>
<text x="288.4" y="173.8">NO</text>
<text x="308.9" y="169.7">後退部分</text>
<text x="313.5" y="173.8">Xn</text>
<text x="338.5" y="173.8">Yn</text>
<text x="359.1" y="173.8">Yn+1-Yn-1</text>
<text x="380.3" y="173.7">Xn・(Yn+1-Yn-1)</text>
<text x="26.9" y="174.1">K2</text>
<text x="26.9" y="178.1">K3</text>
<text x="39.3" y="174.1">計算点</text>
<text x="39.3" y="178.1">計算点</text>
<text x="53.7" y="178.1">CBラインとコンクリートラインの交点</text>
<text x="53.7" y="174.1">側溝ラインとCBラインの交点</text>
<text x="288.6" y="177.8">K1</text>
<text x="313.8" y="177.8">-44130.529</text>
<text x="340.1" y="177.8">-8620.433</text>
<text x="369" y="177.8">-2.985</text>
<text x="384.9" y="177.8">131729.629065</text>
<text x="26.9" y="182.1">K4</text>
<text x="39.3" y="182.1">計算点</text>
<text x="53.7" y="182.1">CBラインとコンクリートラインの交点</text>
<text x="288.4" y="181.8">K2</text>
<text x="288.4" y="185.8">B2</text>
<text x="313.8" y="181.8">-44137.892</text>
<text x="313.8" y="185.8">-44137.583</text>
<text x="340" y="181.8">-8623.950</text>
<text x="340.1" y="185.8">-8624.489</text>
<text x="369" y="181.8">-4.056</text>
<text x="370.3" y="185.8">2.985</text>
<text x="383.6" y="185.8">-131750.685255</text>
<text x="384.9" y="181.8">179023.289952</text>
<text x="288.4" y="189.8">B1</text>
<text x="313.8" y="189.8">-44130.252</text>
<text x="340.1" y="189.8">-8620.965</text>
<text x="370.3" y="189.8">4.056</text>
<text x="383.6" y="189.8">-178992.302112</text>
<text x="201.4" y="197.7">メーター無</text>
<text x="217" y="195.5" transform="rotate(4 217 195.5)">Φ20</text>
<text x="358.6" y="197.7">合</text>
<text x="363.8" y="197.7">計</text>
<text x="365.1" y="193.7">合</text>
<text x="369" y="197.7">面</text>
<text x="374.2" y="197.7">積</text>
<text x="374.2" y="193.7">計</text>
<text x="390" y="193.8">9.9316500</text>
<text x="390" y="197.8">4.9658250</text>
<text x="66.1" y="201.3" transform="rotate(2 66.1 201.3)">2・3階ベランダ</text>
<text x="217.9" y="201.2" transform="rotate(5 217.9 201.2)">WM</text>
<text x="218" y="198.3" transform="rotate(3 218 198.3)">WM</text>
<text x="243.8" y="201.9">2階ベランダ</text>
<text x="365.1" y="201.7">地</text>
<text x="374.2" y="201.7">積</text>
<text x="393.9" y="201.9">4.96㎡</text>
<text x="365.1" y="205.7">坪</text>
<text x="374.2" y="205.7">数</text>
<text x="394" y="205.7">1.50坪</text>
<text x="103.9" y="211.9">階段</text>
<text x="355.7" y="213.6">合</text>
<text x="360.9" y="213.6">計</text>
<text x="366.1" y="213.6">面</text>
<text x="371.3" y="213.6">積</text>
<text x="391.4" y="213.6">140.67㎡</text>
<text x="139.4" y="220.3">+20</text>
<text x="149.8" y="218.5">+150</text>
<text x="149.8" y="221.3">CB天</text>
<text x="183.9" y="220.7">-20</text>
<text x="218.8" y="220.1">CB天</text>
<text x="218.9" y="217.3">+700</text>
<text x="230.3" y="218.8">+180</text>
<text x="355.7" y="217.6">合</text>
<text x="360.9" y="217.6">計</text>
<text x="366.1" y="217.6">坪</text>
<text x="371.3" y="217.6">数</text>
<text x="392.7" y="217.6">42.55坪</text>
<text x="150.6" y="225.5">コンクリート天</text>
<text x="157.9" y="222.7">+60</text>
<text x="204.5" y="223.1">ガス杭</text>
<text x="219.4" y="223.5">±0</text>
<text x="305" y="226.3">点名</text>
<text x="328.6" y="226.3">X 座標</text>
<text x="353.6" y="226.3">Y 座標</text>
<text x="137.2" y="231.2">-80</text>
<text x="150.8" y="230.4">+80</text>
<text x="156.7" y="230.4" transform="rotate(-1 156.7 230.4)">コンクリート</text>
<text x="184.3" y="230.2">+90</text>
<text x="207.1" y="229">仕切弁</text>
<text x="218.6" y="229.6">+100</text>
<text x="237.2" y="232.3">電話:元芝支R10/15</text>
<text x="306.4" y="230.4">T1</text>
<text x="331.9" y="230.4">-44131.401</text>
<text x="357.8" y="230.4">-8620.254</text>
<text x="60.2" y="239.1" transform="rotate(-2 60.2 239.1)">L型側溝</text>
<text x="151.3" y="237">支線</text>
<text x="177.3" y="239.5">+60</text>
<text x="188.3" y="239.4">-30</text>
<text x="204.1" y="239.6">汚水桝</text>
<text x="215.9" y="239.3">T1 +60</text>
<text x="234" y="238.8">+150</text>
<text x="237.2" y="235.2">電気:</text>
<text x="251.5" y="235.2">(三)73</text>
<text x="306.2" y="234.4">T2</text>
<text x="306.2" y="238.4">T3</text>
<text x="331.5" y="234.4">-44135.017</text>
<text x="331.5" y="238.4">-44136.617</text>
<text x="357.8" y="234.4">-8619.984</text>
<text x="358.2" y="238.4">-8622.811</text>
<text x="381.1" y="239.3">3D点群データはコチラ</text>
<text x="127.5" y="244.6">化粧塀天</text>
<text x="129.5" y="241.7">+1300</text>
<text x="152" y="243.3">側溝天</text>
<text x="153.9" y="240.4">-40</text>
<text x="163.7" y="241">T3</text>
<text x="175.4" y="242.4">側溝天</text>
<text x="202.9" y="245.8">管底-600</text>
<text x="206.2" y="242.9">+10</text>
<text x="232.7" y="241.7">側溝天</text>
<text x="306.2" y="242.4">T4</text>
<text x="331.5" y="242.4">-44147.544</text>
<text x="357.8" y="242.4">-8625.368</text>
<text x="148" y="250.2">-90</text>
<text x="152" y="246.2">-130</text>
<text x="161.6" y="251.6">KBM±0</text>
<text x="175.2" y="249.1">M</text>
<text x="184.4" y="249.1">+30</text>
<text x="221.7" y="248">+80</text>
<text x="156.3" y="255">マンホール天端</text>
<text x="191.6" y="257.8">T2</text>
<text x="49.6" y="263.5">T4</text>
<text x="269.5" y="261.3">御影石</text>
<text x="61.2" y="268.1" transform="rotate(-2 61.2 268.1)">L型側溝</text>
<text x="117" y="266.5">コンクリート杭</text>
<text x="382.8" y="271.6">URL</text>
<text x="392.5" y="271.4">Sphere XG</text>
</g>
<text font-size="2.5" x="53.4" y="170.2">プレート</text>
<g font-size="2.3">
<text x="201.3" y="277">作成日</text>
<text x="201.3" y="280.5">変更・訂正日</text>
<text x="215.9" y="277">令和7年6月9日</text>
<text x="201.3" y="284">変更・訂正日</text>
<text x="201.3" y="287.6">変更・訂正日</text>
</g>
</svg>
